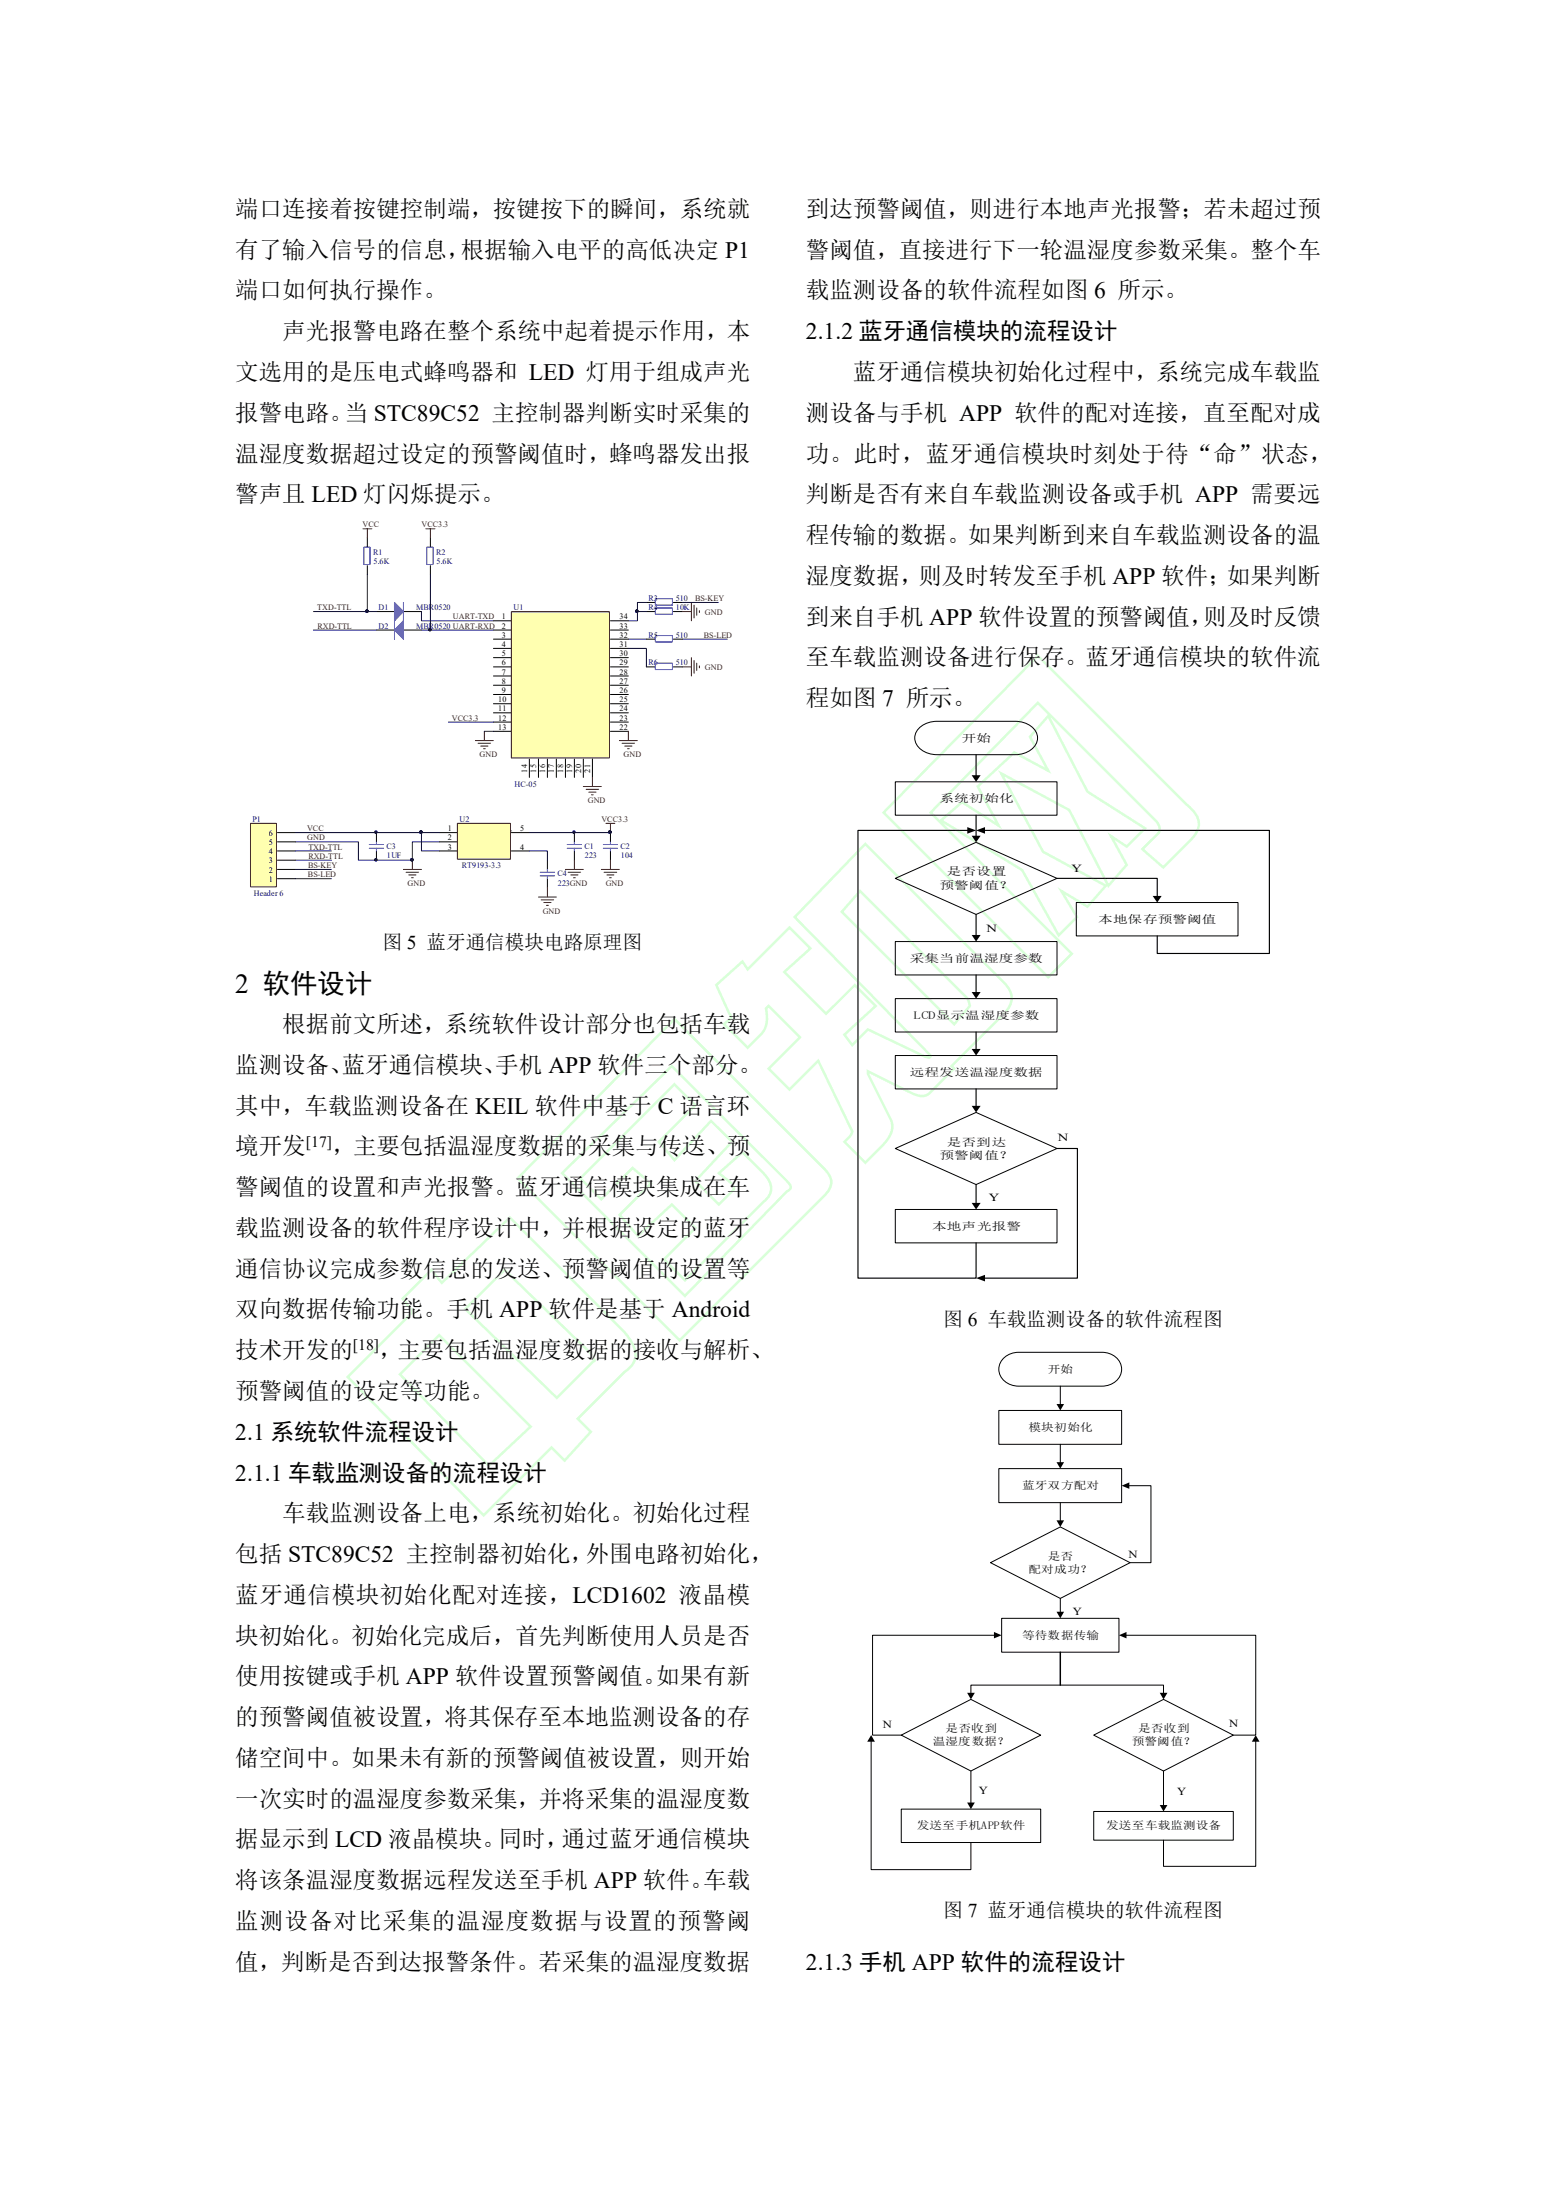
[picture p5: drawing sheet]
<svg xmlns="http://www.w3.org/2000/svg" width="210mm" height="297mm" viewBox="0 0 210 297" stroke-linecap="round" stroke-linejoin="round" font-family="sans-serif">
<g fill="none" stroke="#000" stroke-width=".13">
<path d="M66.6 83.8h2.4M66.6 85.1h2.4M66.6 86.3h2.4M66.6 87.5h2.4M66.6 88.8h2.4M66.6 90h2.4M66.6 91.3h2.4M66.6 92.5h2.4M66.6 93.8h2.4M66.6 95h2.4M66.6 96.2h2.4M66.6 97.5h2.4"/>
<path d="M66.6 98.7h2.4M82.4 83.8h2.4M82.4 85.1h2.4M82.4 86.3h2.4M82.4 87.5h2.4M82.4 88.8h2.4M82.4 90h2.4M82.4 91.3h2.4M82.4 92.5h2.4M82.4 93.8h2.4M82.4 95h2.4M82.4 96.2h2.4"/>
<path d="M82.4 97.5h2.4M82.4 98.7h2.4M71.4 102.5v2.5M72.7 102.5v2.5M73.9 102.5v2.5M75.1 102.5v2.5M76.3 102.5v2.5M77.5 102.5v2.5M78.7 102.5v2.5M79.9 102.5v2.5"/>
</g>
<path d="M69 82.6h13.2v19.7h-13.2z" fill="#ffffb0"/>
<path d="M69 82.6h13.2v19.7h-13.2z" fill="none" stroke="#800000" stroke-width=".13"/>
<path d="M50.8 82.6h2.4M54.4 82.6h2.5" fill="none" stroke="#000" stroke-width=".13"/>
<path d="M53.2 81.3l1.2 1.3-1.2 1.2z" fill="#00f"/>
<path d="M53.2 81.3l1.2 1.3-1.2 1.2zM54.4 81.3v2.5" fill="none" stroke="#00f" stroke-width=".13"/>
<path d="M50.8 85.1h2.4M54.4 85.1h2.5" fill="none" stroke="#000" stroke-width=".13"/>
<path d="M54.4 83.8v2.5l-1.2-1.2z" fill="#00f"/>
<path d="M49.1 73.9h.8v2.3h-.8zM57.6 73.9h.8v2.3h-.8zM53.2 83.8v2.5M54.4 83.8v2.5l-1.2-1.2z" fill="none" stroke="#00f" stroke-width=".13"/>
<path d="M49.6 72.6v1.3M49.6 76.4v1.2M58.1 72.6v1.3M58.1 76.4v1.2" fill="none" stroke="#000" stroke-width=".13"/>
<path d="M49 71.4h1.2M49.6 71.4v1.2M57.5 71.4h1.2M58.1 71.4v1.2M64.2 100h2.4M65.4 98.7v1.3M64.5 100.4h1.7M64.9 100.7h.9M65.3 101.1h.2" fill="none" stroke="#800000" stroke-width=".13"/>
<path d="M33.8 111.2h3.5v8.5h-3.5z" fill="#ffffb0"/>
<path d="M33.8 111.2h3.5v8.5h-3.5z" fill="none" stroke="#800000" stroke-width=".13"/>
<path d="M37.4 118.6h2.5M37.4 117.4h2.5M37.4 116.1h2.5M37.4 114.9h2.5M37.4 113.7h2.5M37.4 112.4h2.5M50.8 112.4v1.3M50.8 114.9v1.2" fill="none" stroke="#000" stroke-width=".13"/>
<path d="M49.8 114h2M49.8 114.5h2M50.8 113.7v.3M50.8 114.5v.4" fill="none" stroke="#00f" stroke-width=".13"/>
<path d="M50.6 116h.3v.2h-.3z" fill-rule="evenodd" fill="#000080"/>
<path d="M50.6 116h.3v.2h-.3z" fill="none" stroke="#000080" stroke-width=".13"/>
<path d="M50.6 112.2h.3v.3h-.3z" fill-rule="evenodd" fill="#000080"/>
<path d="M50.6 112.2h.3v.3h-.3z" fill="none" stroke="#000080" stroke-width=".13"/>
<path d="M59.3 112.4h2.4M59.3 113.7h2.4M59.3 114.9h2.4M69 112.4h2.4M69 114.9h2.4" fill="none" stroke="#000" stroke-width=".13"/>
<path d="M61.7 111.2h7.2v4.8h-7.2z" fill="#ffffb0"/>
<path d="M54.4 117.4h2.5M54.8 117.8h1.7M55.2 118.1h.9M55.5 118.5h.3M55.6 116.1v1.3M61.7 111.2h7.2v4.8h-7.2z" fill="none" stroke="#800000" stroke-width=".13"/>
<path d="M55.5 116h.2v.2h-.2z" fill-rule="evenodd" fill="#000080"/>
<path d="M55.5 116h.2v.2h-.2z" fill="none" stroke="#000080" stroke-width=".13"/>
<path d="M73.9 119.9v1.2M78.7 106.2h2.5M79.1 106.6h1.7M79.5 107h.9M79.8 107.3h.3M79.9 105v1.2M72.7 121.1h2.4M73 121.5h1.7M73.4 121.9h1M73.7 122.2h.3" fill="none" stroke="#800000" stroke-width=".13"/>
<path d="M73.9 116.1v1.3M73.9 118.6v1.3M77.5 112.4v1.3M77.5 114.9v1.2" fill="none" stroke="#000" stroke-width=".13"/>
<path d="M72.9 117.8h1.9M72.9 118.3h1.9M73.9 117.4v.4M73.9 118.3v.3M76.5 114h2M76.5 114.5h2M77.5 113.7v.3M77.5 114.5v.4" fill="none" stroke="#00f" stroke-width=".13"/>
<circle cx="77.4" cy="112.3" r=".18" fill="#000080"/>
<circle cx="77.4" cy="112.3" r=".18" fill="none" stroke="#000080" stroke-width=".13"/>
<path d="M82.4 112.4v1.3M82.4 114.9v1.2" fill="none" stroke="#000" stroke-width=".13"/>
<path d="M81.4 114h1.9M81.4 114.5h1.9M82.4 113.7v.3M82.4 114.5v.4" fill="none" stroke="#00f" stroke-width=".13"/>
<path d="M82.2 112.2h.2v.3h-.2z" fill-rule="evenodd" fill="#000080"/>
<path d="M82.2 112.2h.2v.3h-.2z" fill="none" stroke="#000080" stroke-width=".13"/>
<path d="M76.3 117.4h2.4M76.7 117.8h1.7M77 118.1h1M77.4 118.5h.2M77.5 116.1v1.3M81.2 117.4h2.4M81.5 117.8h1.7M81.8 111.2h1.2M81.9 118.1h.9M82.3 118.5h.2M82.4 111.2v1.2M82.4 116.1v1.3" fill="none" stroke="#800000" stroke-width=".13"/>
<path d="M82.2 112.2h.2v.3h-.2z" fill-rule="evenodd" fill="#000080"/>
<path d="M56.9 82.6v1.2h9.7M56.9 85.1h9.7M82.2 112.2h.2v.3h-.2z" fill="none" stroke="#000080" stroke-width=".13"/>
<path d="M83.6 100h2.4M84.8 98.7v1.3M83.9 100.4h1.7M84.3 100.7h1M84.7 101.1h.2" fill="none" stroke="#800000" stroke-width=".13"/>
<path d="M87.2 81.3h1.2M87.2 82.6h1.2M87.2 86.3h1.2M87.2 90h1.2M90.9 81.3h1.2M90.9 82.6h1.2M90.9 86.3h1.2M90.9 90h1.2" fill="none" stroke="#000" stroke-width=".13"/>
<path d="M88.4 80.8h2.3v.9h-2.3zM88.4 82.1h2.3v.8h-2.3zM88.4 85.8h2.3v.9h-2.3zM88.4 89.5h2.3v.9h-2.3z" fill="none" stroke="#00f" stroke-width=".13"/>
<path d="M57.9 84.9h.2v.2h-.2z" fill-rule="evenodd" fill="#000080"/>
<path d="M42.3 82.6h8.5M57.9 84.9h.2v.2h-.2z" fill="none" stroke="#000080" stroke-width=".13"/>
<path d="M49.4 82.4h.2v.2h-.2z" fill-rule="evenodd" fill="#000080"/>
<path d="M49.6 77.6v5M42.3 85.1h8.5M49.4 82.4h.2v.2h-.2z" fill="none" stroke="#000080" stroke-width=".13"/>
<path d="M49.4 82.4h.2v.2h-.2z" fill-rule="evenodd" fill="#000080"/>
<path d="M58.1 77.6v7.5M49.4 82.4h.2v.2h-.2z" fill="none" stroke="#000080" stroke-width=".13"/>
<path d="M57.9 84.9h.2v.2h-.2z" fill-rule="evenodd" fill="#000080"/>
<path d="M57.9 84.9h.2v.2h-.2zM60.5 97.5h6.1M65.4 98.7h1.2M39.9 112.4h19.4M39.9 118.6h4.8M39.9 117.4h4.8M39.9 116.1h4.8M39.9 114.9h4.8" fill="none" stroke="#000080" stroke-width=".13"/>
<path d="M56.7 112.2h.2v.3h-.2z" fill-rule="evenodd" fill="#000080"/>
<path d="M39.9 113.7h8.5v2.4h7.2v-2.4h3.7M56.7 112.2h.2v.3h-.2z" fill="none" stroke="#000080" stroke-width=".13"/>
<path d="M55.5 116h.2v.2h-.2z" fill-rule="evenodd" fill="#000080"/>
<path d="M55.5 116h.2v.2h-.2zM56.9 112.4v2.5h2.4" fill="none" stroke="#000080" stroke-width=".13"/>
<path d="M56.7 112.2h.2v.3h-.2z" fill-rule="evenodd" fill="#000080"/>
<path d="M56.7 112.2h.2v.3h-.2zM71.4 114.9h2.5v1.2M71.4 112.4h11" fill="none" stroke="#000080" stroke-width=".13"/>
<path d="M82.2 112.2h.2v.3h-.2z" fill-rule="evenodd" fill="#000080"/>
<path d="M87.2 81.3h-1.2v2.5h-1.2M82.2 112.2h.2v.3h-.2z" fill="none" stroke="#000080" stroke-width=".13"/>
<path d="M85.8 82.4h.3v.2h-.3z" fill-rule="evenodd" fill="#000080"/>
<path d="M85.8 82.4h.3v.2h-.3zM86 82.6h1.2" fill="none" stroke="#000080" stroke-width=".13"/>
<path d="M85.8 82.4h.3v.2h-.3z" fill-rule="evenodd" fill="#000080"/>
<path d="M84.8 87.5h2.4v2.5M84.8 86.3h2.4M85.8 82.4h.3v.2h-.3zM92.1 81.3h4.8M92.1 86.3h6" fill="none" stroke="#000080" stroke-width=".13"/>
<path d="M92.1 82.6h1.2M92.1 90h1.2M93.3 81.3v2.5M93.3 88.8v2.5M93.7 81.7v1.7M93.7 89.2v1.7M94 82.1v1M94 89.5v1M94.4 82.4v.3M94.4 89.9v.3" fill="none" stroke="#800000" stroke-width=".13"/>
<path d="M124.1 98.2a3.5 3.5 0 0 1 2.4-.8h10.5a2.99 2.99 0 0 1 2.9 1.7 2.15 2.15 0 0 1-1.6 2.6l-1.3 .2h-10.5a2.98 2.98 0 0 1-3-1.7 1.82 1.82 0 0 1 .6-2z" fill-rule="evenodd" fill="#fff"/>
<path d="M124.1 98.2a3.5 3.5 0 0 1 2.4-.8h10.5a2.99 2.99 0 0 1 2.9 1.7 2.15 2.15 0 0 1-1.6 2.6l-1.3 .2h-10.5a2.98 2.98 0 0 1-3-1.7 1.82 1.82 0 0 1 .6-2z" fill="none" stroke="#000" stroke-width=".13"/>
<path d="M120.8 105.6h21.8v4.5h-21.8z" fill="#fff"/>
<path d="M120.8 105.6h21.8v4.5h-21.8z" fill="none" stroke="#000" stroke-width=".13"/>
<path d="M120.8 118.6l10.9-4.9 10.9 4.9-10.9 4.9z" fill-rule="evenodd" fill="#fff"/>
<path d="M120.8 118.6l10.9-4.9 10.9 4.9-10.9 4.9z" fill="none" stroke="#000" stroke-width=".13"/>
<path d="M120.8 127.1h21.8v4.5h-21.8z" fill="#fff"/>
<path d="M120.8 127.1h21.8v4.5h-21.8z" fill="none" stroke="#000" stroke-width=".13"/>
<path d="M120.8 134.8h21.8v4.5h-21.8z" fill="#fff"/>
<path d="M120.8 134.8h21.8v4.5h-21.8z" fill="none" stroke="#000" stroke-width=".13"/>
<path d="M120.8 142.5h21.8v4.5h-21.8z" fill="#fff"/>
<path d="M120.8 142.5h21.8v4.5h-21.8z" fill="none" stroke="#000" stroke-width=".13"/>
<path d="M120.8 155.1l10.9-4.9 10.9 4.9-10.9 4.8z" fill-rule="evenodd" fill="#fff"/>
<path d="M120.8 155.1l10.9-4.9 10.9 4.9-10.9 4.8z" fill="none" stroke="#000" stroke-width=".13"/>
<path d="M120.8 163.3h21.8v4.5h-21.8z" fill="#fff"/>
<path d="M120.8 163.3h21.8v4.5h-21.8z" fill="none" stroke="#000" stroke-width=".13"/>
<path d="M130.7 112.1h-14.9v60.5h15.9v-4.8M131.7 101.9v2.9M131.7 110.1v2.9M131.7 123.5v2.9M131.7 131.6v2.4M131.7 139.3v2.4M131.7 147v2.4M131.7 159.9v2.6" fill="none" stroke="#000" stroke-width=".15"/>
<path d="M130.5 111.7l1.2 .4-1.2 .5zM131.1 104.7h1.2l-.6 .9zM131.1 112.8h1.2l-.6 .9zM131.1 126.2h1.2l-.6 .9zM131.1 133.9h1.2l-.6 .9zM131.1 141.6h1.2l-.6 .9zM131.1 149.3h1.2l-.6 .9zM131.1 162.4h1.2l-.6 .9z" fill="#000"/>
<path d="M145.2 121.9h21.9v4.5h-21.9z" fill="#fff"/>
<path d="M145.2 121.9h21.9v4.5h-21.9z" fill="none" stroke="#000" stroke-width=".13"/>
<path d="M132.8 112.1h38.5v16.6h-15.1v-2.3M142.6 118.6h13.6v2.5M142.6 155.1h2.8v17.5h-12.6" fill="none" stroke="#000" stroke-width=".15"/>
<path d="M131.7 112.1l1.2-.4v.9zM155.6 121h1.2l-.6 .9zM131.7 172.6l1.2-.5v.9z" fill="#000"/>
<path d="M135.4 183.4a2.88 2.88 0 0 1 2.1-.8h11.2a2.34 2.34 0 0 1 2.4 3.3 2.69 2.69 0 0 1-2.4 1.3h-11.2a2.41 2.41 0 0 1-2.6-2.9z" fill-rule="evenodd" fill="#fff"/>
<path d="M135.4 183.4a2.88 2.88 0 0 1 2.1-.8h11.2a2.34 2.34 0 0 1 2.4 3.3 2.69 2.69 0 0 1-2.4 1.3h-11.2a2.41 2.41 0 0 1-2.6-2.9z" fill="none" stroke="#000" stroke-width=".13"/>
<path d="M134.8 190.4h16.6v4.6h-16.6z" fill="#fff"/>
<path d="M134.8 190.4h16.6v4.6h-16.6z" fill="none" stroke="#000" stroke-width=".13"/>
<path d="M134.8 198.3h16.6v4.6h-16.6z" fill="#fff"/>
<path d="M134.8 198.3h16.6v4.6h-16.6z" fill="none" stroke="#000" stroke-width=".13"/>
<path d="M133.7 211l9.4-4.8 9.4 4.8-9.4 4.8z" fill-rule="evenodd" fill="#fff"/>
<path d="M133.7 211l9.4-4.8 9.4 4.8-9.4 4.8z" fill="none" stroke="#000" stroke-width=".13"/>
<path d="M135.2 218.5h15.8v4.6h-15.8z" fill="#fff"/>
<path d="M135.2 218.5h15.8v4.6h-15.8z" fill="none" stroke="#000" stroke-width=".13"/>
<path d="M121.6 234.3l9.4-4.9 9.4 4.9-9.4 4.8z" fill-rule="evenodd" fill="#fff"/>
<path d="M121.6 234.3l9.4-4.9 9.4 4.9-9.4 4.8z" fill="none" stroke="#000" stroke-width=".13"/>
<path d="M147.6 234.3l9.4-4.9 9.4 4.9-9.4 4.8z" fill-rule="evenodd" fill="#fff"/>
<path d="M147.6 234.3l9.4-4.9 9.4 4.9-9.4 4.8z" fill="none" stroke="#000" stroke-width=".13"/>
<path d="M121.6 244.3h18.8v4.5h-18.8z" fill="#fff"/>
<path d="M121.6 244.3h18.8v4.5h-18.8z" fill="none" stroke="#000" stroke-width=".13"/>
<path d="M147.6 244.6h18.8v3.9h-18.8z" fill="#fff"/>
<g fill="none" stroke="#000" stroke-width=".13">
<path d="M143.1 187.2v2.5M143.1 195v2.5M143.1 202.9v2.5M143.1 215.8v1.9M152.3 200.6h3v10.4h-2.8M117.6 235.1v17.3h13.4v-3.6M131 228.7v-1.2h26v1.2M131 239.1v4.4M134.3 220.8h-16.5v13.5h3.8M151.9 220.8h17.6v13.5h-3.1M157 239.1v4.7M169.5 235.1v16.9h-12.5v-3.5"/>
<path d="M147.6 244.6h18.8v3.9h-18.8z"/>
</g>
<g fill="#000">
<path d="M142.6 189.6h1l-.5 .8zM142.6 197.4h1l-.5 .9zM142.6 205.3h1l-.5 .9zM142.6 217.6h1l-.5 .9zM151.4 200.6l1-.4v.8zM117.6 234.3l.5 .9h-1.1zM130.5 228.6h1.1l-.6 .8zM134.1 220.3l1.1 .5-1.1 .4zM151 220.8l1-.5v.9zM156.5 228.6h1l-.5 .8zM169.5 234.3l.5 .9h-1.1zM130.5 243.4h1.1l-.6 .9z"/>
<path d="M156.5 243.7h1l-.5 .9z"/>
</g>
<path d="M143.1 223.1v4.4" fill="none" stroke="#000" stroke-width=".2"/>
<text font-size="3.7" x="31.7" y="134">2 软件设计</text>
<g font-size="3.2">
<text x="31.7" y="29.3">端口连接着按键控制端，按键按下的瞬间，系统就</text>
<text x="108.8" y="29.3">到达预警阈值，则进行本地声光报警；若未超过预</text>
<text x="31.7" y="34.8">有了输入信号的信息，根据输入电平的高低决定 P1</text>
<text x="108.8" y="34.8">警阈值，直接进行下一轮温湿度参数采集。整个车</text>
<text x="31.7" y="40.3">端口如何执行操作。</text>
<text x="108.8" y="40.3">载监测设备的软件流程如图 6 所示。</text>
<text x="38.1" y="45.8">声光报警电路在整个系统中起着提示作用，本</text>
<text x="108.8" y="45.8">2.1.2 蓝牙通信模块的流程设计</text>
<text x="31.7" y="51.3">文选用的是压电式蜂鸣器和 LED 灯用于组成声光</text>
<text x="115.1" y="51.3">蓝牙通信模块初始化过程中，系统完成车载监</text>
<text x="31.7" y="56.8">报警电路。当 STC89C52 主控制器判断实时采集的</text>
<text x="108.8" y="56.8">测设备与手机 APP 软件的配对连接，直至配对成</text>
<text x="31.8" y="62.3">温湿度数据超过设定的预警阈值时，蜂鸣器发出报</text>
<text x="108.8" y="62.3">功。此时，蓝牙通信模块时刻处于待“命”状态，</text>
<text x="31.8" y="67.8">警声且 LED 灯闪烁提示。</text>
<text x="108.8" y="67.8">判断是否有来自车载监测设备或手机 APP 需要远</text>
<text x="108.8" y="73.3">程传输的数据。如果判断到来自车载监测设备的温</text>
<text x="108.8" y="78.8">湿度数据，则及时转发至手机 APP 软件；如果判断</text>
<text x="108.8" y="84.3">到来自手机 APP 软件设置的预警阈值，则及时反馈</text>
<text x="108.8" y="89.8">至车载监测设备进行保存。蓝牙通信模块的软件流</text>
<text x="108.8" y="95.3">程如图 7 所示。</text>
<text x="38.1" y="139.4">根据前文所述，系统软件设计部分也包括车载</text>
<text x="31.7" y="144.9">监测设备、</text>
<text x="46.1" y="144.9">蓝牙通信模块、</text>
<text x="66.8" y="144.9">手机 APP 软件三个部分。</text>
<text x="31.7" y="150.4">其中，车载监测设备在 KEIL 软件中基于 C 语言环</text>
<text x="31.7" y="155.9">境开发</text>
<text x="44.8" y="155.9">，主要包括温湿度数据的采集与传送、预</text>
<text x="31.7" y="161.4">警阈值的设置和声光报警。蓝牙通信模块集成在车</text>
<text x="31.7" y="166.9">载监测设备的软件程序设计中，并根据设定的蓝牙</text>
<text x="31.7" y="172.4">通信协议完成参数信息的发送、预警阈值的设置等</text>
<text x="31.7" y="177.9">双向数据传输功能。手机 APP 软件是基于 Android</text>
<text x="31.7" y="183.4">技术开发的</text>
<text x="51.2" y="183.4">，主要包括温湿度数据的接收与解析、</text>
<text x="31.8" y="188.9">预警阈值的设定等功能。</text>
<text x="31.8" y="194.4">2.1 系统软件流程设计</text>
<text x="31.8" y="199.9">2.1.1 车载监测设备的流程设计</text>
<text x="38.1" y="205.4">车载监测设备上电，系统初始化。初始化过程</text>
<text x="31.7" y="210.9">包括 STC89C52 主控制器初始化，外围电路初始化，</text>
<text x="31.8" y="216.4">蓝牙通信模块初始化配对连接，LCD1602 液晶模</text>
<text x="31.8" y="221.9">块初始化。初始化完成后，首先判断使用人员是否</text>
<text x="31.8" y="227.4">使用按键或手机 APP 软件设置预警阈值。如果有新</text>
<text x="31.8" y="232.9">的预警阈值被设置，将其保存至本地监测设备的存</text>
<text x="31.8" y="238.4">储空间中。如果未有新的预警阈值被设置，则开始</text>
<text x="31.8" y="243.9">一次实时的温湿度参数采集，并将采集的温湿度数</text>
<text x="31.8" y="249.4">据显示到 LCD 液晶模块。同时，通过蓝牙通信模块</text>
<text x="31.7" y="254.9">将该条温湿度数据远程发送至手机 APP 软件。车载</text>
<text x="31.7" y="260.4">监测设备对比采集的温湿度数据与设置的预警阈</text>
<text x="31.7" y="265.9">值，判断是否到达报警条件。若采集的温湿度数据</text>
<text x="108.8" y="265.9">2.1.3 手机 APP 软件的流程设计</text>
</g>
<g font-size="2.6">
<text x="51.6" y="128.1">图 5 蓝牙通信模块电路原理图</text>
<text x="127.3" y="179">图 6 车载监测设备的软件流程图</text>
<text x="127.3" y="258.8">图 7 蓝牙通信模块的软件流程图</text>
</g>
<g font-size="2.1">
<text x="41.3" y="154.8">[17]</text>
<text x="47.6" y="182.3">[18]</text>
</g>
<g font-size="1.5">
<text x="129.8" y="100.1">开始</text>
<text x="126.8" y="108.3">系统初始化</text>
<text x="126.8" y="120">预警阈值？</text>
<text x="127.8" y="118.2">是否设置</text>
<text x="144.6" y="117.8">Y</text>
<text x="133.1" y="125.9">N</text>
<text x="148.2" y="124.6">本地保存预警阈值</text>
<text x="122.8" y="129.9">采集当前温湿度参数</text>
<text x="123.3" y="137.6">LCD显示温湿度参数</text>
<text x="122.8" y="145.2">远程发送温湿度数据</text>
<text x="127.8" y="154.7">是否到达</text>
<text x="142.7" y="154">N</text>
<text x="126.8" y="156.4">预警阈值？</text>
<text x="125.8" y="166.1">本地声光报警</text>
<text x="133.5" y="162.1">Y</text>
<text x="141.4" y="185.4">开始</text>
<text x="138.8" y="193.2">模块初始化</text>
<text x="137.9" y="201.1">蓝牙双方配对</text>
<text x="138.8" y="212.4">配对成功？</text>
<text x="141.4" y="210.6">是否</text>
<text x="152.3" y="210.3">N</text>
<text x="137.9" y="221.3">等待数据传输</text>
<text x="144.8" y="218.1">Y</text>
<text x="119.1" y="233.3">N</text>
<text x="127.6" y="233.9">是否收到</text>
<text x="153.6" y="233.9">是否收到</text>
<text x="165.9" y="233.2">N</text>
<text x="125.9" y="235.6">温湿度数据？</text>
<text x="152.8" y="235.6">预警阈值？</text>
<text x="132.1" y="242.2">Y</text>
<text x="158.9" y="242.3">Y</text>
<text x="123.7" y="247">发送至手机APP软件</text>
<text x="149.3" y="247">发送至车载监测设备</text>
</g>
<g font-size="1.1" fill="#800000">
<text x="48.9" y="71.2">VCC</text>
<text x="56.9" y="71.2">VCC3.3</text>
<text x="42.8" y="82.4">TXD-TTL</text>
<text x="61.1" y="83.6">UART-TXD</text>
<text x="93.8" y="81.2">BS-KEY</text>
<text x="95.1" y="83">GND</text>
<text x="42.8" y="84.9">RXD-TTL</text>
<text x="95" y="86.1">BS-LED</text>
<text x="95.1" y="90.5">GND</text>
<text x="61" y="97.3">VCC3.3</text>
<text x="64.7" y="102.3">GND</text>
<text x="84.2" y="102.3">GND</text>
<text x="41.4" y="112.2">VCC</text>
<text x="41.4" y="113.5">GND</text>
<text x="79.3" y="108.5">GND</text>
<text x="81.2" y="111">VCC3.3</text>
<text x="41.6" y="118.4">BS-LED</text>
<text x="41.6" y="117.2">BS-KEY</text>
<text x="41.6" y="114.7">TXD-TTL</text>
<text x="41.6" y="116">RXD-TTL</text>
<text x="55" y="119.7">GND</text>
<text x="81.7" y="119.7">GND</text>
<text x="73.2" y="123.4">GND</text>
</g>
<g font-size="1.1" fill="#000080">
<text x="50.4" y="74.9">R1</text>
<text x="50.4" y="76.2">5.6K</text>
<text x="58.8" y="74.9">R2</text>
<text x="58.9" y="76.2">5.6K</text>
<text x="51.1" y="82.4">D1</text>
<text x="56.2" y="82.4">MBR0520</text>
<text x="69.3" y="82.4">U1</text>
<text x="87.5" y="81.2">R3</text>
<text x="87.5" y="82.4">R4</text>
<text x="91.2" y="81.2">510</text>
<text x="91.2" y="82.4">10K</text>
<text x="51.1" y="84.9">D2</text>
<text x="56.2" y="84.9">MBR0520 UART-RXD</text>
<text x="87.5" y="86.1">R5</text>
<text x="87.5" y="89.9">R6</text>
<text x="91.2" y="86.1">510</text>
<text x="91.2" y="89.9">510</text>
<text x="69.4" y="106.3">HC-05</text>
<text x="34.1" y="111">P1</text>
<text x="62" y="111">U2</text>
<text x="52.2" y="114.6">C3</text>
<text x="52.2" y="115.8">1UF</text>
<text x="62.3" y="117.2">RT9193-3.3</text>
<text x="75.2" y="118.3">C4</text>
<text x="75.3" y="119.6">223GND</text>
<text x="78.9" y="114.6">C1</text>
<text x="78.9" y="115.8">223</text>
<text x="83.7" y="114.6">C2</text>
<text x="83.8" y="115.8">104</text>
<text x="34.3" y="120.9">Header 6</text>
</g>
<g font-size="1.1">
<text x="67.7" y="83.6">1</text>
<text x="83.6" y="83.6">34</text>
<text x="67.7" y="84.9">2</text>
<text x="67.7" y="86.1">3</text>
<text x="67.7" y="87.4">4</text>
<text x="67.7" y="88.6">5</text>
<text x="67.7" y="89.9">6</text>
<text x="79.4" y="85.5">PIO10</text>
<text x="79.4" y="84.2">PIO11</text>
<text x="79.9" y="89.2">PIO7</text>
<text x="79.9" y="88">PIO8</text>
<text x="79.9" y="86.7">PIO9</text>
<text x="83.6" y="89.9">29</text>
<text x="83.6" y="88.6">30</text>
<text x="83.6" y="87.4">31</text>
<text x="83.6" y="86.1">32</text>
<text x="83.6" y="84.9">33</text>
<text x="67.2" y="94.8">10</text>
<text x="67.7" y="93.6">9</text>
<text x="67.7" y="92.3">8</text>
<text x="67.7" y="91.1">7</text>
<text x="79.9" y="95.4">PIO2</text>
<text x="79.9" y="94.2">PIO3</text>
<text x="79.9" y="93">PIO4</text>
<text x="79.9" y="91.7">PIO5</text>
<text x="79.9" y="90.5">PIO6</text>
<text x="83.6" y="94.8">25</text>
<text x="83.6" y="93.6">26</text>
<text x="83.6" y="92.3">27</text>
<text x="83.6" y="91.1">28</text>
<text x="67.2" y="97.3">12</text>
<text x="67.2" y="96.1">11</text>
<text x="67.2" y="98.6">13</text>
<text x="79.9" y="99.2">GND</text>
<text x="79.9" y="97.9">PIO0</text>
<text x="79.9" y="96.7">PIO1</text>
<text x="83.6" y="98.6">22</text>
<text x="83.6" y="97.3">23</text>
<text x="83.6" y="96.1">24</text>
<text x="71.1" y="104.3" transform="rotate(-90 71.1 104.3)">14</text>
<text x="72.3" y="104.3" transform="rotate(-90 72.3 104.3)">15</text>
<text x="73.6" y="104.3" transform="rotate(-90 73.6 104.3)">16</text>
<text x="74.8" y="104.3" transform="rotate(-90 74.8 104.3)">17</text>
<text x="76" y="104.3" transform="rotate(-90 76 104.3)">18</text>
<text x="77.2" y="104.3" transform="rotate(-90 77.2 104.3)">19</text>
<text x="78.4" y="104.3" transform="rotate(-90 78.4 104.3)">20</text>
<text x="79.6" y="104.3" transform="rotate(-90 79.6 104.3)">21</text>
<text x="36.3" y="112.8">6</text>
<text x="60.5" y="113.5">2</text>
<text x="60.5" y="112.2">1</text>
<text x="66.1" y="112.8">VOUT</text>
<text x="70.2" y="112.2">5</text>
<text x="36.3" y="119.1">1</text>
<text x="36.3" y="117.8">2</text>
<text x="36.3" y="116.6">3</text>
<text x="36.3" y="115.3">4</text>
<text x="36.3" y="114.1">5</text>
<text x="60.5" y="114.7">3</text>
<text x="70.2" y="114.7">4</text>
</g>
</svg>
